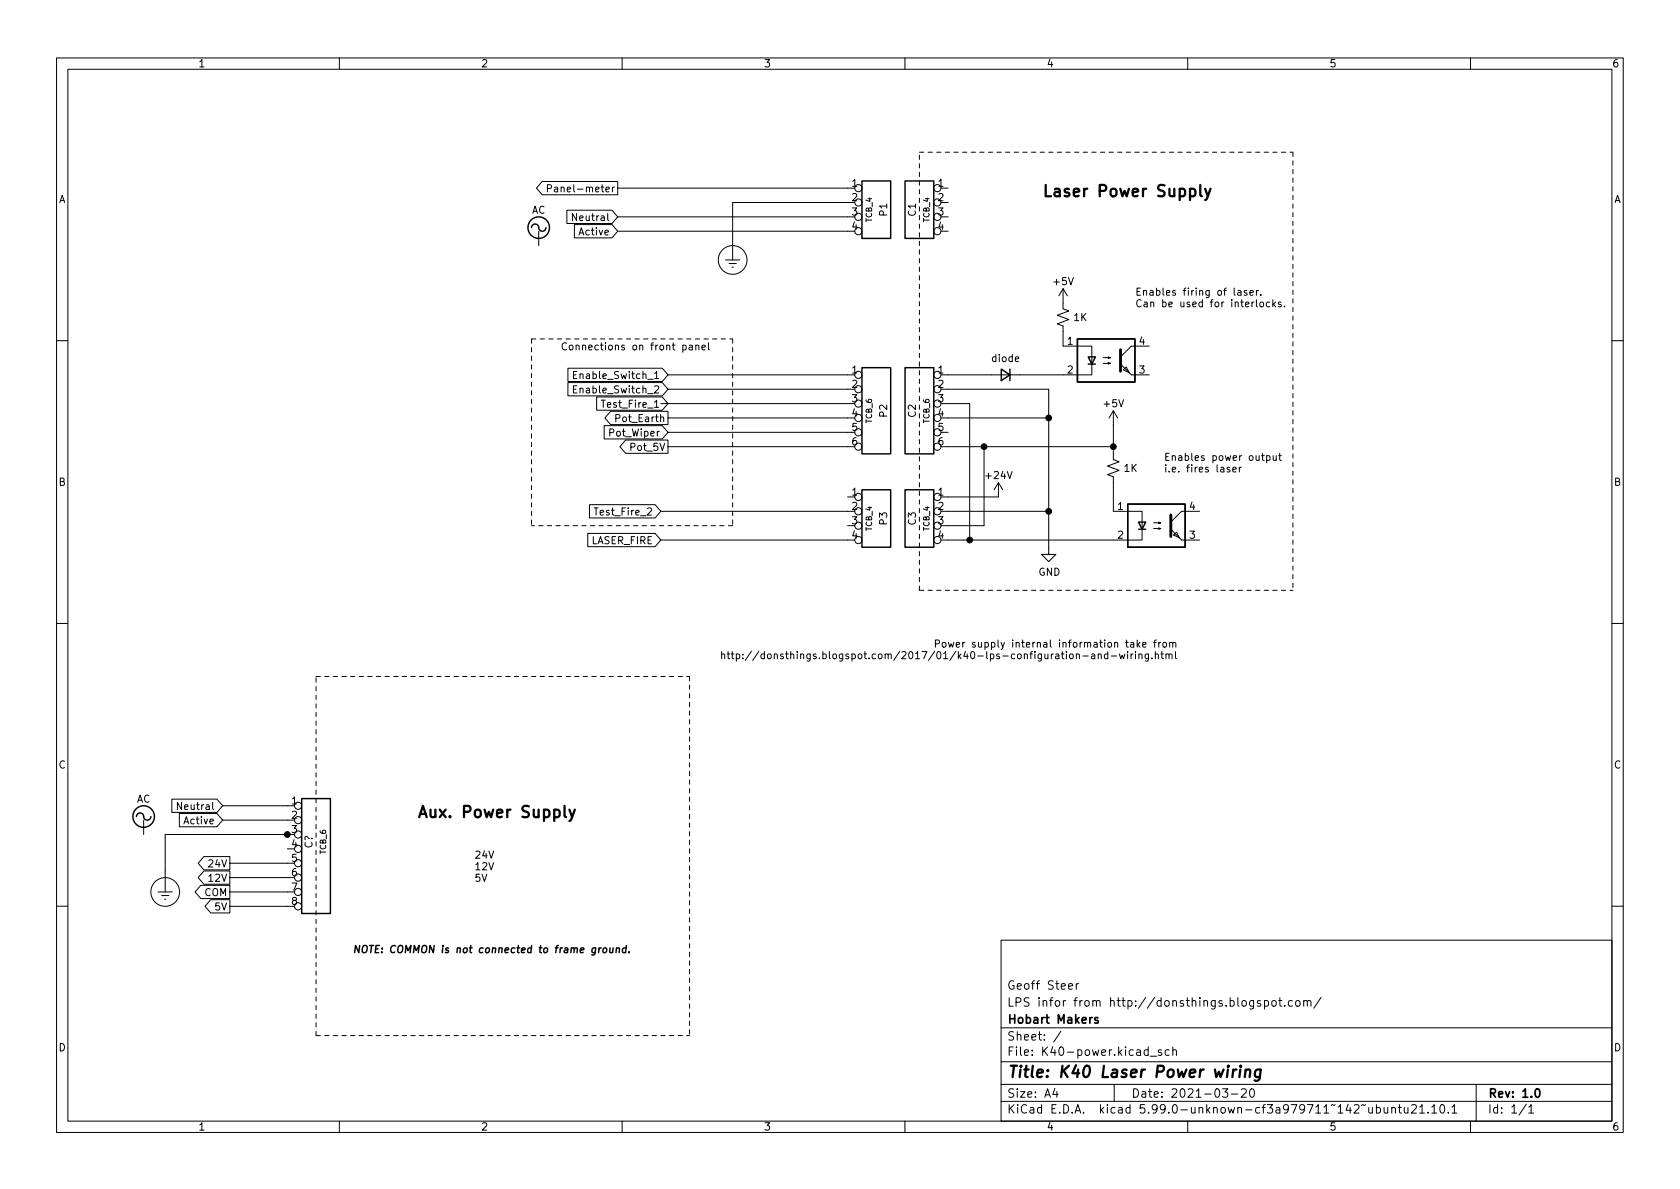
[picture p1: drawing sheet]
<svg xmlns="http://www.w3.org/2000/svg" width="297mm" height="210mm" viewBox="0 0 297 210" stroke-linecap="round" stroke-linejoin="round" font-family="sans-serif">
<g fill="none" stroke="#000" stroke-width=".18">
<path d="M10 10.2h277v190.1h-277zM12 12.2h273v186.1h-273zM60 10.2v2M110 10.2v2M160 10.2v2M210 10.2v2M260 10.2v2M95.9 32.1h13.3v2.3h-13.3l-1.1-1.1zM96.8 33.3h.6l.1-.2v-.3l-.7-.1v1.2M98.1 33.1h.4l.1 .8M98.6 33.4h-.4l-.2 .2 .2 .3h.4M100.2 37.2h8l1 1.1-1 1.2h-8z"/>
<path d="M101.6 39.7h6.6l1 1.2-1 1.2h-6.6zM101.9 37.7v1.3l-.7-1.3v1.3M109.2 33.3h41.9M109.2 38.3h41.9M151.1 35.8h-21.6v10.2M166.4 33.3h1.2M166.4 35.8h1.2M166.4 38.3h1.2M95.2 40.9v2.5M109.2 40.9h41.9M128.3 46h2.5M128.9 46.6h1.3"/>
<path d="M129.4 47.2h.3M166.4 40.9h1.2M188 51v3.6l1 .4-2.1 .7 2.1 .8-2.1 .8 1.1 .4v3.5h5v5.1h-26.6M188 51l-.8 1.3M188 51l.7 1.3M218.9 51.4h.5v.8M219.4 51.7h-.4l-.2 .2 .2 .3h.4M220.5 51.4h-.4l-.1 .1v.2l.5 .2v.3h-.5M221 51.8l.6-.1-.1-.3h-.3l-.2 .1 .1 .7h.4M222.1 53v1.1l.2 .2M222.1 51.4v.8M222.5 51.4l-.4 .2"/>
<path d="M222.9 53.5l.3-.1 .2 .3v.3l-.2 .3-.3-.1-.2-.2zM222.9 52.1v.1M224.5 53.5l-.4-.1-.2 .3 .1 .5h.5M225 53v1.3M225.2 53.8l.3 .5M225.5 53.4l-.5 .5M226.5 53.5l-.3-.1-.2 .2 .1 .2 .4 .1v.3h-.5M227.1 54.1v.2M10 60.2h2M100.4 67.7h16.7l1 1.1-1 1.2h-16.7zM100.4 65.1h16.7l1 1.2-1 1.2h-16.7zM101.4 66.3h.4"/>
<path d="M101.4 68.8h.4M102 68.2h-.6v1.3h.6M102 65.7h-.6v1.3h.6M105.5 70.2h11.6l1 1.2-1 1.1h-11.6zM106.3 70.8h.7M106.8 75.3h10.3l1 1.1-1 1.2h-10.3zM108 72.7h10.1v2.4h-10.1l-1.1-1.2zM108.9 74l.6-.1 .1-.2-.1-.3-.6-.1v1.3M110.6 77.8h7.5v2.4h-7.5l-1-1.2zM115.7 67h.8M116.8 71.4h34.3M118.1 66.3h33"/>
<path d="M118.1 68.8h33M118.1 73.9h33M118.1 76.4h33M118.1 79h33M120.7 61.1l.4-.1 .2 .3-.1 .5h-.5M120.7 61v1.3M121.9 61.1h.5v.8M122.4 61.3l-.4 .1-.2 .2 .2 .3 .4-.1M123 61.2l.2-.2 .3 .1 .1 .8M123 61v.9M124.1 61.5l.6-.2v-.2l-.4-.1-.2 .2 .1 .6h.5M125.3 60.6v1.1l.1 .2"/>
<path d="M166.4 68.8h19v29.2h1.3l-1.3 1.3-1.3-1.3h1.3M166.4 71.4h5v24.1M166.4 73.9h19M166.4 76.4h1.2M166.4 79h30.4M174 79v14h-7.6M195.1 64.3h1.2l-.3 .1v-.3l.3 .2M195.1 63.2h1.2l-.3 .2v-.3l.3 .1M196.8 72.6v8.7l1.1 .4-2.1 .7 2.1 .8-2.1 .7 1 .4v6.1h5.1v5.1h-35.5M196.8 72.6l-.7 1.3M196.8 72.6l.8 1.3M198.1 64.4l1.9 1.9h3.2"/>
<path d="M198.6 65.4l.5-.5 .5 1zM203.2 61.2h-3.2l-1.9 1.9M285 60.2h2M103.9 94.3h11.9l1 1.2-1 1.2h-11.9zM104.2 89.2h11.6l1 1.2-1 1.2h-11.6zM105 89.8h.8M116.8 95.5h34.3M116.8 90.4h34.3M149.9 87.9h1.2M149.9 93h1.2M166.4 90.4h19M176.5 85.3l-.7 1.3"/>
<path d="M176.5 85.3v2.6h-10.1M176.5 85.3l.8 1.3M204 93.5h1.2l-.3 .1v-.3l.3 .2M204 92.5h1.2l-.3 .1v-.3l.3 .2M207 93.6l1.9 1.9h3.2M207.5 94.6l.5-.5 .5 1zM212.1 90.4h-3.2l-1.9 1.9M217.4 82.7l-.3-.1-.2 .2 .1 .2 .4 .1v.3h-.5M218 83l.6-.1-.1-.2-.3-.1-.2 .2v.6h.5M219.1 82.6v.9M219.5 82.6l-.4 .3M223.1 80.6h.4"/>
<path d="M223.2 80.2v1l.3 .2M224 80.6h.3l.3 .2-.2 .6h-.4M224 80.6v1.2M225.1 80.6l.1 .8h.3l.2-.1M225.7 80.6v.8M226.1 80.6h.5M226.3 80.2v1l.3 .2M10 110.2h2M127.6 115.8l.2-.2 .3 .1v.8M127.6 115.2v1.3M128.6 115.6h.4M128.7 115.2v1.1l.3 .2"/>
<path d="M129.3 115.6h.5M129.5 115.2v1.1l.3 .2M130.2 115.7l.4-.1 .2 .3-.1 .5h-.5M130.2 115.6v1.3M131.3 116.4v.1M131.3 115.7v.1M132.9 115.2l-1.1 1.6M134.2 115.2l-1.1 1.6M135.1 115.7l-.3-.1-.3 .3 .2 .5h.4M135.1 115.2v1.3M135.8 115.7l.3-.1 .3 .3v.3l-.3 .3-.3-.1-.1-.2zM136.9 115.8l.2-.2 .3 .1v.8"/>
<path d="M136.9 115.6v.9M138.5 115.7l-.3-.1-.2 .2 .1 .2 .4 .1v.3h-.5M138.9 115.6h.5M139.1 115.2v1.1l.3 .2M139.8 115.8l.2-.2 .3 .1v.8M139.8 115.2v1.3M141 115.2v.1M141 115.6v.9M141.6 115.8l.1-.2 .3 .1 .1 .8M141.6 115.6v.9M165.4 113.8h.6l.1-.2v-.3l-.7-.1v1.2M166.7 113.7l.1-.1 .4 .1 .1 .5-.2 .2h-.3l-.1-.1z"/>
<path d="M167.7 113.6l.2 .8 .3-.6 .2 .6 .3-.8M169.1 114l.6-.1-.1-.2-.3-.1-.2 .2v.6h.5M170.2 113.6v.8M170.6 113.6l-.4 .2M203.7 116.4v.1M204.3 115.8l.2-.2 .3 .1v.8M204.3 115.2v1.3M205.2 115.6h.5M205.4 115.2v1.1l.3 .2M205.7 113.7l.3-.1 .3 .2v.4l-.3 .2h-.3l-.1-.2zM206.1 115.8l.2-.2 .3 .1 .1 .8M206.1 115.6v.9"/>
<path d="M206.7 115.8l.2-.2 .3 .1v.8M206.8 113.7l.2-.1 .3 .1 .1 .7M206.8 113.6v.8M207.4 113.8l.1-.2 .3 .1 .1 .7M207.8 115.2v1.1l.2 .2M285 110.2h2M25.4 145v2.6M27.9 157.7h2.6M28.6 158.4h1.2M29.1 159h.2M30.4 141.3h8l1 1.2-1 1.2h-8zM31.7 143.9h6.7l1 1.1-1 1.2h-6.7z"/>
<path d="M32.1 141.9v1.3l-.7-1.3v1.3M35.5 156.6h5.1v2.3h-5.1l-1-1.2zM36.1 154h4.5v2.4h-4.5l-1.1-1.2zM36.1 151.5h4.5v2.3h-4.5l-1.1-1.2zM37.3 159.1h3.3v2.3h-3.3l-1.1-1.1zM39.4 142.5h12.7M39.4 145h12.7M40.6 152.6h11.5M40.6 155.2h11.5M40.6 157.7h11.5M50.8 150.1h1.3M52.1 147.6h-22.9v10.1"/>
<path d="M10 160.2h2M40.6 160.3h11.5M177 166.3h108v32h-108zM188.9 174.4l.7-.1v-.3l-.5-.1-.2 .2 .1 .8h.6M190.3 173.9v1M190.7 173.9l-.3 .1-.1 .2M221.6 176.9v1.2l-.2 .3h-.4M221.6 177l-.4-.1-.3 .3v.4l.2 .3h.5M222.9 177l-.4-.1-.2 .2 .1 .3 .5 .1v.4h-.6M223.6 177l.4-.1 .3 .3v.4l-.2 .3h-.5M223.6 176.9v1.5M225 177l.4-.1 .2 .3v.4l-.2 .3h-.4l-.1-.3v-.4z"/>
<path d="M226.1 176.9h.5M226.3 176.4v1.3l.3 .2M227.1 177.8v.1M228.5 177l-.4-.1-.3 .3v.4l.1 .3h.6M229.2 177l.4-.1 .3 .3v.4l-.3 .3h-.4l-.1-.3v-.4zM230.5 177.1l.2-.2 .4 .1v.9M230.5 176.9v1M231.1 177.1l.3-.2 .3 .1 .1 .9M233.6 176.4l-1.3 1.9M285 160.2h2M60 198.3v2M110 198.3v2"/>
<path d="M160 198.3v2M177 194.8h108M177 191.8h108M177 187.8h108M177 181.8h108M186.5 192.5l-.4 1h1M186.9 193v1M187.6 182.4l-1.3 1.9M197 191.8v3M203.4 186.8h1.1M205.4 185.7l-.4-.1-.2 .2 .1 .3 .5 .1v.4h-.6M206.7 185.7l-.4-.1-.3 .3v.4l.1 .3h.6"/>
<path d="M207.4 185.8l.2-.2 .3 .1 .1 .9M207.4 185.1v1.5M210 198.3v2M216.1 192.5h1l-.5 .6 .4 .1v.7l-.2 .1h-.4l-.3-.1M217.7 193.5h1.2M219.5 192.7l.6-.2 .2 .2 .1 .3-1 1h1M221.1 192.7l.2-.2a.81 .81 0 0 1 .6 .7 .81 .81 0 0 1-.3 .8h-.2a.81 .81 0 0 1-.3-1.3zM243.4 195.9l.4-.1 .3 .3v.4l-.2 .3h-.5M243.4 195.3v1.5M244.7 195.8l.1 1h.3l.3-.1M245.4 195.8v1M246.1 196l.2-.2 .3 .1 .1 .9"/>
<path d="M246.1 195.8v1M247.2 195.8h.6M247.4 195.3v1.3l.4 .2M248.3 195.8l.1 1h.3l.2-.1M248.9 195.8v1M249.6 195.5l.5-.2 .3 .2v.3l-.9 1h.9M251 195.8l.4-.5v1.5M251 196.8h.9M252.5 196.7v.1M253.1 195.8l.5-.5v1.5M253.1 196.8h.9M254.8 195.4l.1-.1a.81 .81 0 0 1 .6 .7 .81 .81 0 0 1-.3 .8h-.1a.81 .81 0 0 1-.6-.6 .81 .81 0 0 1 .3-.8z"/>
<path d="M256.1 196.7v.1M256.7 195.8l.4-.5v1.5M256.7 196.8h.9M260 198.3v2M261 191.8v6.5M269.9 195.3l-1.3 1.9M270.3 195.8l.4-.5v1.5M270.3 196.8h.9"/>
<circle cx="151.8" cy="33.3" r=".63"/>
<circle cx="151.8" cy="35.8" r=".63"/>
<circle cx="151.8" cy="38.3" r=".63"/>
<circle cx="165.7" cy="38.3" r=".63"/>
<circle cx="165.7" cy="33.3" r=".63"/>
<circle cx="165.7" cy="35.8" r=".63"/>
<circle cx="129.5" cy="46" r="2.54"/>
<circle cx="151.8" cy="40.9" r=".63"/>
<circle cx="165.7" cy="40.9" r=".63"/>
<circle cx="151.8" cy="73.9" r=".63"/>
<circle cx="151.8" cy="71.4" r=".63"/>
<circle cx="151.8" cy="66.3" r=".63"/>
<circle cx="151.8" cy="68.8" r=".63"/>
<circle cx="151.8" cy="76.4" r=".63"/>
<circle cx="151.8" cy="79" r=".63"/>
<circle cx="165.7" cy="79" r=".63"/>
<circle cx="165.7" cy="66.3" r=".63"/>
<circle cx="165.7" cy="76.4" r=".63"/>
<circle cx="165.7" cy="71.4" r=".63"/>
<circle cx="165.7" cy="68.8" r=".63"/>
<circle cx="165.7" cy="73.9" r=".63"/>
<circle cx="151.8" cy="95.5" r=".63"/>
<circle cx="151.8" cy="87.9" r=".63"/>
<circle cx="151.8" cy="93" r=".63"/>
<circle cx="151.8" cy="90.4" r=".63"/>
<circle cx="165.7" cy="93" r=".63"/>
<circle cx="165.7" cy="90.4" r=".63"/>
<circle cx="165.7" cy="87.9" r=".63"/>
<circle cx="165.7" cy="95.5" r=".63"/>
<circle cx="29.2" cy="157.7" r="2.54"/>
<circle cx="52.7" cy="155.2" r=".63"/>
<circle cx="52.7" cy="145" r=".63"/>
<circle cx="52.7" cy="157.7" r=".63"/>
<circle cx="52.7" cy="147.6" r=".63"/>
<circle cx="52.7" cy="150.1" r=".63"/>
<circle cx="52.7" cy="142.5" r=".63"/>
<circle cx="52.7" cy="152.6" r=".63"/>
<circle cx="52.7" cy="160.3" r=".63"/>
</g>
<path d="M194.1 180l-.3-.1-.2 .2v.3l.5 .1v.4h-.5M271.6 192.6l.2-.1a.82 .82 0 0 1 .6 .7 .82 .82 0 0 1-.3 .8h-.2a.81 .81 0 0 1-.6-.6 .81 .81 0 0 1 .3-.8z" fill="none" stroke="#000" stroke-width=".3"/>
<g fill="none" stroke="#000" stroke-width=".4">
<path d="M212.2 32.7v1.7l.3 .3M213.1 33.4l.5 1.3M214 33.4l-.6 1.8-.3 .2M99.8 142.5v1.7l.3 .3M100.7 143.2l.5 1.3M101.6 143.2l-.6 1.8-.3 .2M218.1 189.1l-.2 1.4M218.6 189.1l-.4 .1-.2 .3M219.3 189.1l-.2 1.4M219.4 188.5l-.1 .1 .1 .1 .1-.1-.1-.1v.2M220.2 189.3a.49 .49 0 0 1 .9 .1l-.2 1.1M220.3 189.1l-.2 1.4"/>
<path d="M222.9 189.2a.66 .66 0 0 0-1 .3l-.1 .6 .2 .3 .2 .1 .6-.1M222.9 189.1l-.2 1.6a.6 .6 0 0 1-.9 .3"/>
</g>
<g fill="none" stroke="#000" stroke-width=".25">
<path d="M152.4 32h5.1v10.2h-5.1zM160 32h5.1v10.2h-5.1zM94 40.3a.67 .67 0 0 1 .8-.7 .67 .67 0 0 1 .5 .9 .64 .64 0 0 0 .7 .4 .64 .64 0 0 0 .5-.6M190.5 59.9h10.2v7.7h-10.2zM152.4 65h5.1v15.3h-5.1zM160 65h5.1v15.3h-5.1zM177 65.3l1.6 1-1.6 1zM178.6 65.3v2M192.4 63.1h1.3l-.7 1.3zM192.4 64.4h1.3M152.4 86.6h5.1v10.2h-5.1zM160 86.6h5.1v10.2h-5.1z"/>
<path d="M199.4 89.1h10.1v7.7h-10.1zM201.3 92.3h1.3l-.7 1.3zM201.3 93.6h1.3M24.1 144.4a.67 .67 0 0 1 .8-.6 .67 .67 0 0 1 .5 .8 .64 .64 0 0 0 .7 .4 .64 .64 0 0 0 .6-.6M53.3 141.2h5.1v20.3h-5.1zM106.3 167.6l-.4 .3M106.7 167.7l.2-.1 .3 .1v.5l-.1 .2-.3 .1-.2-.2zM107.9 167.6l-.1 .8 .3 .1 .2-.2M108.4 167.6l-.1 .9M109 167.7l.2-.1 .3 .1v.8M109 167.6l-.1 .9M110.7 167.7l-.4-.1-.2 .3v.5h.5"/>
<path d="M110.8 167.2l-.2 1.3M111.2 168.3v.2"/>
<circle cx="95.2" cy="40.3" r="1.9"/>
<circle cx="25.4" cy="144.4" r="1.9"/>
</g>
<path d="M198.1 61.8v3.9M207 91.1v3.8" fill="none" stroke="#000" stroke-width=".51"/>
<path d="M162.6 26.9h66M228.6 26.9v77.5M94 59.9h35.5M94 59.9v33.1M129.5 59.9v33.1M129.5 93h-35.5M55.9 119.6h66M121.9 119.6v63.5M162.6 104.4v-77.5M162.6 104.4h66M55.9 183.1h66M55.9 183.1v-63.5" fill="none" stroke="#000" stroke-width=".18" stroke-dasharray=".8 .8"/>
<g fill="#000" stroke="#000" stroke-width=".18">
<circle cx="174" cy="79" r=".51"/>
<circle cx="185.4" cy="73.9" r=".51"/>
<circle cx="196.9" cy="79" r=".51"/>
<circle cx="171.5" cy="95.5" r=".51"/>
<circle cx="185.4" cy="90.4" r=".51"/>
<circle cx="50.8" cy="147.6" r=".51"/>
</g>
<g font-size="2.8">
<text x="184.1" y="34.8">Laser Power Supply</text>
<text x="73.7" y="144.6">Aux. Power Supply</text>
<text x="178" y="190.6">Title: K40 Laser Power wiring</text>
</g>
<g font-size="2.1">
<text x="178" y="178">LPS infor from http://donsthings.blogspot.com/</text>
<text x="178" y="175">Geoff Steer</text>
<text x="178" y="184">Sheet: /</text>
<text x="178" y="181">Hobart Makers</text>
<text x="178" y="186.7">File: K40-power.kicad_sch</text>
<text x="178" y="196.9">KiCad E.D.A. kicad 5.99.0-unknown-cf3a979711~142~ubuntu21.10.1</text>
<text x="178" y="194.1">Size: A4</text>
<text x="200" y="194.1">Date: 2021-03-20</text>
<text x="263" y="194.1">Rev: 1.0</text>
<text x="263" y="196.9">Id: 1/1</text>
</g>
<g font-size="1.8">
<text x="35" y="11.9">1</text>
<text x="85" y="11.9">2</text>
<text x="135" y="11.9">3</text>
<text x="185" y="11.9">4</text>
<text x="235" y="11.9">5</text>
<text x="285" y="11.9">6</text>
<text x="10.3" y="35.9">A</text>
<text x="98.7" y="34">Panel-meter</text>
<text x="150.6" y="33">1</text>
<text x="150.6" y="35.6">2</text>
<text x="165.9" y="33">1</text>
<text x="165.9" y="35.6">2</text>
<text x="285.3" y="35.9">A</text>
<text x="94" y="37.8">AC</text>
<text x="101.8" y="39.1">Neutral</text>
<text x="102.6" y="41.6">Active</text>
<text x="150.6" y="38.1">3</text>
<text x="150.6" y="40.6">4</text>
<text x="156.8" y="38.2" transform="rotate(-90 156.8 38.2)">P1</text>
<text x="161.9" y="38.2" transform="rotate(-90 161.9 38.2)">C1</text>
<text x="165.9" y="38.1">3</text>
<text x="165.9" y="40.6">4</text>
<text x="186.4" y="50.4">+5V</text>
<text x="200.7" y="52.3">Enables firing of laser.</text>
<text x="189.9" y="56.8">1K</text>
<text x="200.7" y="54.3">Can be used for interlocks.</text>
<text x="99.1" y="61.9">Connections on front panel</text>
<text x="175.4" y="64">diode</text>
<text x="188.7" y="61">1</text>
<text x="201.4" y="61">4</text>
<text x="102.3" y="69.6">Enable_Switch_2</text>
<text x="102.3" y="67">Enable_Switch_1</text>
<text x="150.6" y="66">1</text>
<text x="150.6" y="68.6">2</text>
<text x="150.6" y="71.1">3</text>
<text x="165.9" y="66">1</text>
<text x="165.9" y="68.6">2</text>
<text x="165.9" y="71.1">3</text>
<text x="188.7" y="66">2</text>
<text x="201.4" y="66">3</text>
<text x="106.9" y="72.1">Test_Fire_1</text>
<text x="108" y="77.2">Pot_Wiper</text>
<text x="109.4" y="74.6">Pot_Earth</text>
<text x="150.6" y="73.7">4</text>
<text x="150.6" y="76.2">5</text>
<text x="156.8" y="73.7" transform="rotate(-90 156.8 73.7)">P2</text>
<text x="161.9" y="73.8" transform="rotate(-90 161.9 73.8)">C2</text>
<text x="165.9" y="73.7">4</text>
<text x="165.9" y="76.2">5</text>
<text x="195.3" y="72">+5V</text>
<text x="111.7" y="79.7">Pot_5V</text>
<text x="150.6" y="78.7">6</text>
<text x="165.9" y="78.7">6</text>
<text x="198.8" y="83.4">1K</text>
<text x="205.7" y="81.5">Enables power output</text>
<text x="205.7" y="83.5">i.e. fires laser</text>
<text x="10.3" y="85.9">B</text>
<text x="150.6" y="87.6">1</text>
<text x="165.9" y="87.6">1</text>
<text x="174.4" y="84.7">+24V</text>
<text x="285.3" y="85.9">B</text>
<text x="105.7" y="91.1">Test_Fire_2</text>
<text x="150.6" y="90.2">2</text>
<text x="150.6" y="92.7">3</text>
<text x="150.6" y="95.2">4</text>
<text x="156.8" y="92.8" transform="rotate(-90 156.8 92.8)">P3</text>
<text x="161.9" y="92.8" transform="rotate(-90 161.9 92.8)">C3</text>
<text x="165.9" y="90.2">2</text>
<text x="165.9" y="92.7">3</text>
<text x="165.9" y="95.2">4</text>
<text x="197.6" y="90.2">1</text>
<text x="197.6" y="95.2">2</text>
<text x="210.3" y="95.2">3</text>
<text x="210.3" y="90.2">4</text>
<text x="104.5" y="96.2">LASER_FIRE</text>
<text x="183.6" y="101.8">GND</text>
<text x="142.6" y="116.5">http://donsthings.blogspot.com/2017/01/k40-lps-configuration-and-wiring.html</text>
<text x="171.2" y="114.5">Power supply internal information take from</text>
<text x="10.3" y="135.9">C</text>
<text x="285.3" y="135.9">C</text>
<text x="24.1" y="141.9">AC</text>
<text x="31.9" y="143.2">Neutral</text>
<text x="51.6" y="142.2">1</text>
<text x="32.7" y="145.8">Active</text>
<text x="51.6" y="144.8">2</text>
<text x="51.6" y="147.3">3</text>
<text x="51.6" y="149.9">4</text>
<text x="37.1" y="155.9">12V</text>
<text x="37.1" y="153.4">24V</text>
<text x="51.6" y="152.4">5</text>
<text x="51.6" y="154.9">6</text>
<text x="55.2" y="150" transform="rotate(-90 55.2 150)">C?</text>
<text x="83.8" y="151.8">24V</text>
<text x="83.8" y="153.9">12V</text>
<text x="83.8" y="155.9">5V</text>
<text x="36.1" y="158.5">COM</text>
<text x="38.1" y="161">5V</text>
<text x="51.6" y="157.5">7</text>
<text x="51.6" y="160">8</text>
<text x="62.2" y="168.5">NOTE: COMMON is not connected to frame ground.</text>
<text x="10.3" y="185.9">D</text>
<text x="285.3" y="185.9">D</text>
<text x="35" y="199.9">1</text>
<text x="85" y="199.9">2</text>
<text x="135" y="199.9">3</text>
<text x="185" y="199.9">4</text>
<text x="235" y="199.9">5</text>
<text x="285" y="199.9">6</text>
</g>
<g font-size="1.4">
<text x="154.2" y="39.3" transform="rotate(-90 154.2 39.3)">TCB_4</text>
<text x="164.3" y="39.3" transform="rotate(-90 164.3 39.3)">TCB_4</text>
<text x="154.2" y="74.8" transform="rotate(-90 154.2 74.8)">TCB_6</text>
<text x="164.3" y="74.8" transform="rotate(-90 164.3 74.8)">TCB_6</text>
<text x="154.2" y="93.9" transform="rotate(-90 154.2 93.9)">TCB_4</text>
<text x="164.3" y="93.9" transform="rotate(-90 164.3 93.9)">TCB_4</text>
<text x="57.6" y="151" transform="rotate(-90 57.6 151)">TCB_6</text>
</g>
</svg>
